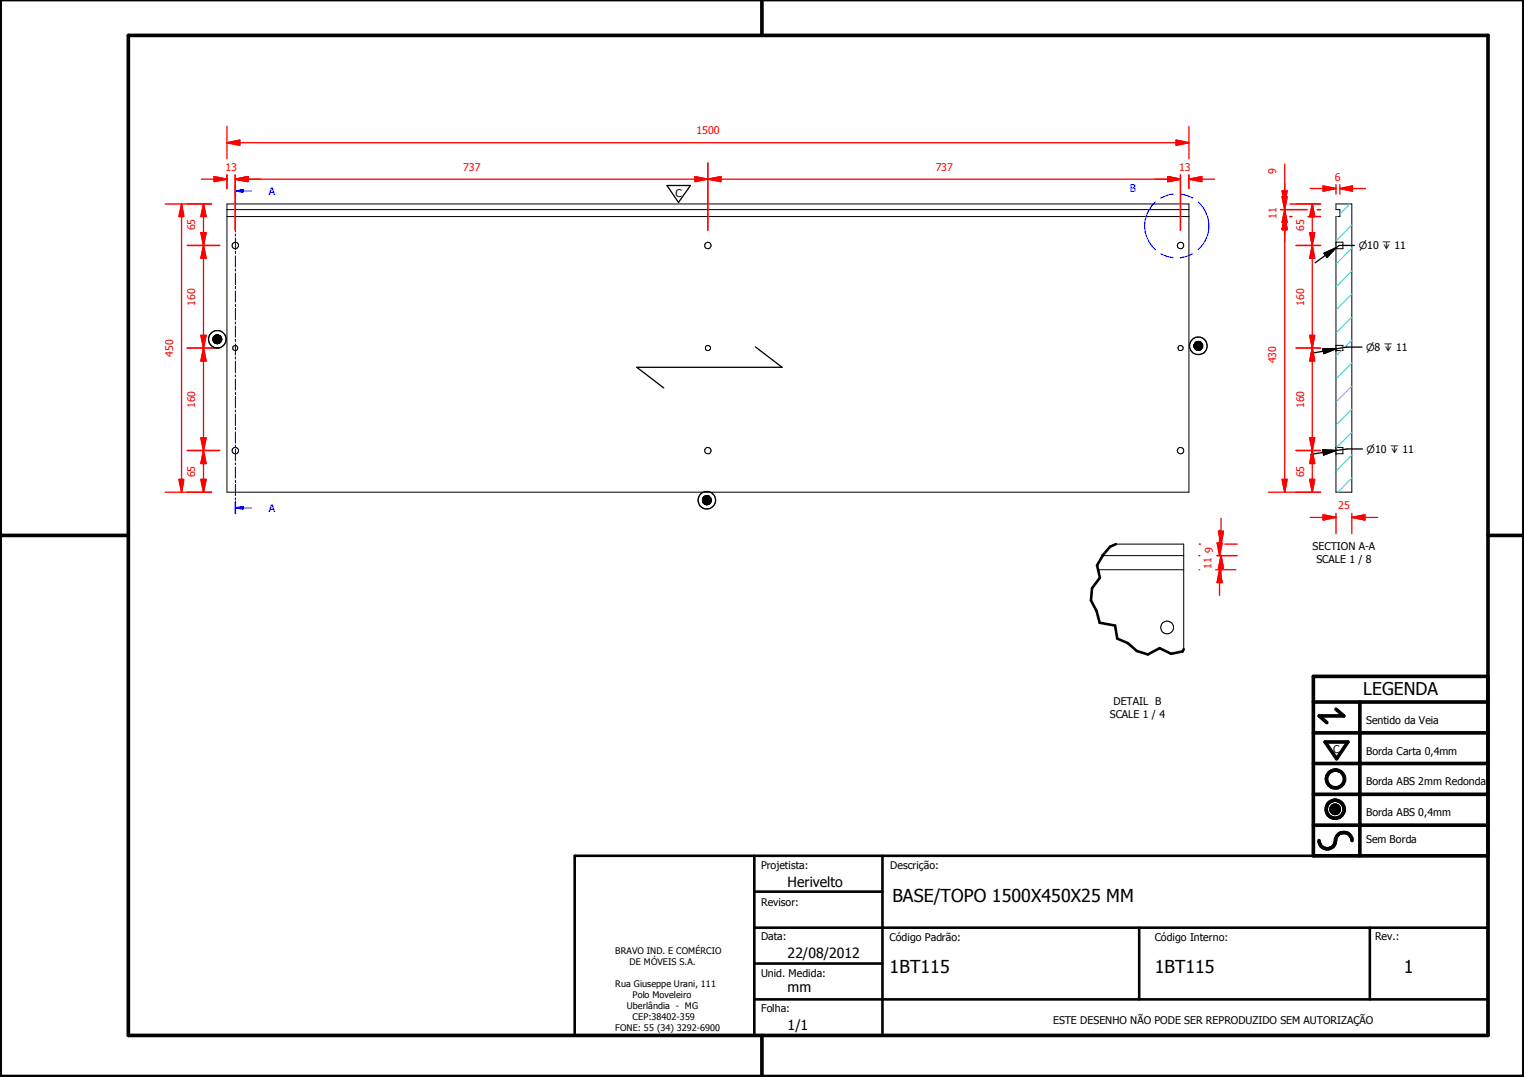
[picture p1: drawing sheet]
<svg xmlns="http://www.w3.org/2000/svg" width="297mm" height="210mm" viewBox="0 0 297 210" stroke-linecap="round" stroke-linejoin="round" font-family="sans-serif">
<g fill="none" stroke="#000" stroke-width=".19">
<path d="M44.2 39.8h187.5v56.1h-187.5zM260.4 39.8h3.1v56.1h-3.1v-53.7h.8v-1.3h-.8zM44.2 40.9h187.5M44.2 42.2h187.5M260.4 47.2h1.3v1.3h-1.3M41.5 66l1.7 .1zM41.5 66.1l1.7 .1zM41.5 66.2h1.7zM41.5 66.2l1.7 .1zM41.5 66.3h1.7zM41.5 66.3l1.6 .1zM41.5 66h1.7z"/>
<path d="M41.6 66.4l1.5 .1zM41.6 66.5h1.5zM41.6 65.9l1.6 .1zM41.6 65.8l1.5 .1zM41.6 66.5l1.4 .1zM41.6 65.7l1.5 .1zM41.7 66.6h1.3zM41.7 66.6l1.3 .1zM41.7 65.6l1.4 .1h-1.5zM41.7 65.6l1.4 .1zM41.7 66.7h1.3zM41.7 66.7l1.2 .1z"/>
<path d="M41.7 65.5l1.3 .1zM41.7 65.5h1.3zM41.8 66.8h1.1zM41.8 66.8h1zM41.8 65.5h1.2zM41.8 65.5h1.1zM41.9 66.8h.9zM41.9 66.8l.9 .1zM41.9 65.4l1 .1zM41.9 65.4h.9zM41.9 66.9h.9zM41.9 66.9h.8z"/>
<path d="M42 66.9h.7zM42 66.9h.6zM42 65.4h.8zM42 65.4h.7zM42.1 66.9h.5zM42.1 66.9h.4zM42.1 65.3l.6 .1zM42.1 65.3h.5zM42.2 66.9h.3zM42.2 66.9l.3 .1zM42.2 65.3h.4zM42.2 65.3h.3z"/>
<path d="M42.2 67h.3zM232.7 67.3l1.7 .1zM232.7 67.4h1.7v.1zM232.7 67.4l1.7 .1h-1.7zM232.7 67.5l1.7 .1zM232.7 67.6h1.7zM232.7 67.6h1.7v.2zM232.7 67.6l1.7 .2h-1.6zM232.7 67.2l1.7 .1zM232.7 67.1l1.7 .1zM232.8 67.8h1.6zM232.8 67.8h1.5z"/>
<path d="M232.8 67.1h1.6zM232.8 67.8l1.4 .1zM232.8 67l1.6 .1zM232.9 67.9h1.3zM232.9 66.9l1.4 .1zM233 67.9h1.2zM233 67.9l1.1 .1zM233 66.8l1.2 .1h-1.3zM233 66.8l1.2 .1zM233 68h1.1zM233 68l1.1 .1zM233 66.8h1.2z"/>
<path d="M233 66.8h1.1zM233.1 68.1h1zM233.1 68.1l.9 .1zM233.1 66.7l1 .1zM233.1 68.2h.9zM233.1 68.2h.8zM233.1 66.7h1zM233.1 66.7h.9zM233.2 68.2h.7zM233.2 68.2h.6zM233.2 66.6l.8 .1zM233.2 66.6h.7z"/>
<path d="M233.3 68.2h.5zM233.3 68.2h.4zM233.3 66.6h.6zM233.3 66.6h.5zM233.4 68.2h.3zM233.4 68.2h.2zM233.4 66.6h.4zM233.4 66.6h.3zM233.5 68.2h.1zM233.5 66.5l.2 .1zM233.5 66.5h.1zM260.4 68.3h.1"/>
<path d="M260.4 67.3h1.3v1h-1.3M136.9 97.4l1.7 .1zM136.9 97.5l1.7 .1zM136.9 97.6l1.7 .1zM136.9 97.7h1.7zM136.9 97.7l1.6 .1zM136.9 97.3l1.7 .1zM136.9 97.2l1.7 .1zM137 97.8l1.5 .1zM137 97.2h1.6zM137 97.9h1.5zM137 97.9l1.5 .1z"/>
<path d="M137 97.1l1.5 .1zM137.1 98h1.4zM137.1 98h1.3zM137.1 97l1.4 .1zM137.1 98l1.2 .1zM137.1 96.9l1.4 .1zM137.1 96.9h1.3zM137.2 98.1h1.1zM137.2 98.1l1.1 .1zM137.2 96.9h1.2zM137.2 98.2h1.1zM137.2 98.2h1z"/>
<path d="M137.2 96.8l1.1 .1zM137.3 98.2h.9zM137.3 98.2l.8 .1zM137.3 96.7l1 .1h-1.1zM137.3 96.7l1 .1zM137.3 96.7h.9zM137.4 98.3h.7zM137.4 98.3h.6zM137.4 96.7h.8zM137.4 96.7h.7zM137.5 98.3h.5zM137.5 96.7h.6z"/>
<path d="M137.5 96.7h.5zM137.6 98.3h.4zM137.6 98.3h.2zM137.6 96.7h.4zM137.7 98.3h.1zM137.7 96.6l.3 .1zM137.7 96.6h.1zM260.4 88.4h.1M260.4 87.2h1.3v1.2h-1.3M214 111h16.7M214.9 108.3h15.8M217.5 106h13.2v20.5"/>
<path d="M259.4 157.6l1.6 .1zM259.4 157.7l1.6 .1zM259.4 157.8l1.6 .1zM259.4 157.9h1.6v.1zM259.4 157.9l1.6 .1h-1.5zM259.4 157.6h1.6zM259.5 158h1.5zM259.5 158l1.4 .1zM259.5 157.5l1.5 .1zM259.5 158.1h1.4zM259.5 157.4l1.5 .1zM259.5 158.1l1.4 .1z"/>
<path d="M259.5 157.3l1.4 .1zM259.6 158.2h1.3zM259.6 158.2h1.2zM259.6 157.2l1.3 .1zM259.6 158.2l1.2 .1zM259.6 157.2h1.3zM259.7 158.3h1.1zM259.7 158.3l1 .1zM259.7 157.1l1.1 .1zM259.7 157.1h1.1zM259.8 158.4h.9zM259.8 158.4h.8z"/>
<path d="M259.8 157.1h1zM259.8 157.1h.9zM259.8 158.4l.8 .1zM259.8 157l.9 .1zM259.8 157h.8zM259.9 158.5h.7zM259.9 158.5h.6zM259.9 157h.7zM260 158.5h.5zM260 158.5h.4zM260 157h.6zM260.1 158.5h.3z"/>
<path d="M260.1 158.5h.2zM260.1 156.9l.4 .1zM260.1 156.9h.3zM260.1 156.9h.2z"/>
<circle cx="45.9" cy="47.9" r=".62"/>
<circle cx="138" cy="47.8" r=".63"/>
<circle cx="230.1" cy="47.8" r=".63"/>
<circle cx="45.9" cy="67.8" r=".5"/>
<circle cx="138" cy="67.8" r=".5"/>
<circle cx="230.1" cy="67.8" r=".49"/>
<circle cx="45.9" cy="87.8" r=".62"/>
<circle cx="138" cy="87.8" r=".62"/>
<circle cx="230.1" cy="87.8" r=".62"/>
<circle cx="227.5" cy="122.3" r="1.24"/>
</g>
<path d="M217.5 106l-1.1 .6-1.5 1.6-1.1 2 .6 2.4-1.6 2-.2 2.4 1.1 2.1 .6 2.3 3 .5 .5 2.6 2 .8 1.8 1.6 2.1 .7 2.3-1.3 2.3 1.1 2.2-.4 .2-.5M112 166.8h178v35h-178zM147 173.8h25M147 166.8v35M172 166.8v35M147 194.8h143M147 180.8h143M147 187.8h25M222 180.8v14M267 180.8v14" fill="none" stroke="#000" stroke-width=".51"/>
<g fill="#000">
<path d="M41.5 66h1.7zM41.6 65.9l1.6 .1zM41.6 65.8l1.5 .1zM41.6 65.7l1.5 .1zM41.7 65.6l1.4 .1h-1.5zM41.7 65.6l1.4 .1zM41.7 65.5l1.3 .1zM41.7 65.5h1.3zM41.8 65.5h1.2zM41.8 65.5h1.1zM41.9 65.4l1 .1zM41.9 65.4h.9z"/>
<path d="M42 65.4h.8zM42 65.4h.7zM42.1 65.3l.6 .1zM42.1 65.3h.5zM42.2 65.3h.4zM42.2 65.3h.3zM42.2 66.9l.3 .1zM42.2 67h.3zM42.1 66.9h.4zM42.2 66.9h.3zM42 66.9h.6zM42.1 66.9h.5z"/>
<path d="M41.9 66.9h.8zM42 66.9h.7zM41.9 66.8l.9 .1zM41.9 66.9h.9zM41.8 66.8h1zM41.9 66.8h.9zM41.7 66.7l1.2 .1zM41.8 66.8h1.1zM41.7 66.6l1.3 .1zM41.7 66.7h1.3zM41.6 66.5l1.4 .1zM41.7 66.6h1.3z"/>
<path d="M41.6 66.5h1.5zM41.5 66.3l1.6 .1zM41.6 66.4l1.5 .1zM41.5 66.2l1.7 .1zM41.5 66.3h1.7zM41.5 66l1.7 .1zM41.5 66.1l1.7 .1zM41.5 66.2h1.7zM232.7 67.2l1.7 .1zM232.7 67.1l1.7 .1zM232.8 67.1h1.6zM232.8 67l1.6 .1z"/>
<path d="M232.9 66.9l1.4 .1zM233 66.8l1.2 .1h-1.3zM233 66.8l1.2 .1zM233 66.8h1.2zM233 66.8h1.1zM233.1 66.7l1 .1zM233.1 66.7h1zM233.1 66.7h.9zM233.2 66.6l.8 .1zM233.2 66.6h.7zM233.3 66.6h.6zM233.3 66.6h.5z"/>
<path d="M233.4 66.6h.4zM233.4 66.6h.3zM233.5 66.5l.2 .1zM233.5 66.5h.1zM233.4 68.2h.2zM233.5 68.2h.1zM233.3 68.2h.4zM233.4 68.2h.3zM233.2 68.2h.6zM233.3 68.2h.5zM233.1 68.2h.8zM233.2 68.2h.7z"/>
<path d="M233.1 68.1l.9 .1zM233.1 68.2h.9zM233 68l1.1 .1zM233.1 68.1h1zM233 67.9l1.1 .1zM233 68h1.1zM232.9 67.9h1.3zM233 67.9h1.2zM232.8 67.8l1.4 .1zM232.8 67.8h1.5zM232.7 67.6h1.7zM232.7 67.6h1.7v.2z"/>
<path d="M232.7 67.6l1.7 .2h-1.6zM232.8 67.8h1.6zM232.7 67.3l1.7 .1zM232.7 67.4h1.7v.1zM232.7 67.4l1.7 .1h-1.7zM232.7 67.5l1.7 .1zM136.9 97.3l1.7 .1zM136.9 97.2l1.7 .1zM137 97.2h1.6zM137 97.1l1.5 .1zM137.1 97l1.4 .1zM137.1 96.9l1.4 .1z"/>
<path d="M137.1 96.9h1.3zM137.2 96.9h1.2zM137.2 96.8l1.1 .1zM137.3 96.7l1 .1h-1.1zM137.3 96.7l1 .1zM137.3 96.7h.9zM137.4 96.7h.8zM137.4 96.7h.7zM137.5 96.7h.6zM137.5 96.7h.5zM137.6 96.7h.4zM137.7 96.6l.3 .1z"/>
<path d="M137.7 96.6h.1zM137.6 98.3h.2zM137.7 98.3h.1zM137.5 98.3h.5zM137.6 98.3h.4zM137.4 98.3h.6zM137.3 98.2l.8 .1zM137.4 98.3h.7zM137.2 98.2h1zM137.3 98.2h.9zM137.2 98.1l1.1 .1zM137.2 98.2h1.1z"/>
<path d="M137.1 98l1.2 .1zM137.2 98.1h1.1zM137.1 98h1.3zM137 97.9l1.5 .1zM137.1 98h1.4zM136.9 97.7l1.6 .1zM137 97.8l1.5 .1zM137 97.9h1.5zM136.9 97.4l1.7 .1zM136.9 97.5l1.7 .1zM136.9 97.6l1.7 .1zM136.9 97.7h1.7z"/>
<path d="M259.4 157.6h1.6zM259.5 157.5l1.5 .1zM259.5 157.4l1.5 .1zM259.5 157.3l1.4 .1zM259.6 157.2l1.3 .1zM259.6 157.2h1.3zM259.7 157.1l1.1 .1zM259.7 157.1h1.1zM259.8 157.1h1zM259.8 157.1h.9zM259.8 157l.9 .1zM259.8 157h.8z"/>
<path d="M259.9 157h.7zM260 157h.6zM260.1 156.9l.4 .1zM260.1 156.9h.3zM260.1 156.9h.2zM260.1 158.5h.2zM260 158.5h.4zM260.1 158.5h.3zM259.9 158.5h.6zM260 158.5h.5zM259.8 158.4l.8 .1zM259.9 158.5h.7z"/>
<path d="M259.8 158.4h.8zM259.7 158.3l1 .1zM259.8 158.4h.9zM259.6 158.2l1.2 .1zM259.7 158.3h1.1zM259.6 158.2h1.2zM259.5 158.1l1.4 .1zM259.6 158.2h1.3zM259.5 158l1.4 .1zM259.5 158.1h1.4zM259.4 157.9l1.6 .1h-1.5zM259.5 158h1.5z"/>
<path d="M259.4 157.6l1.6 .1zM259.4 157.7l1.6 .1zM259.4 157.8l1.6 .1zM259.4 157.9h1.6v.1z"/>
</g>
<g fill="none" stroke="#000" stroke-width=".71">
<path d="M148.5 0v6.9M297 -.1v209.9h-297v-209.9M25 6.9h265v194.9h-265zM0 104.4h25M290 104.4h7M256 136.8h34M260.4 138.2l1.5 1.3h-4.8l1.5 1.3M265 136.8v30M290 131.8h-34v35h34M256 154.8h34M256 148.8h34M256 142.8h34"/>
<path d="M258.3 144.6h4.4l-2.2 3.3zM256 160.8h34M257.1 163.8a1.62 1.62 0 0 0 1.8 1.6 1.62 1.62 0 0 0 1.4-1.9 1.63 1.63 0 0 1 1.7-1.2 1.63 1.63 0 0 1 1.5 1.5M148.5 201.8v8"/>
<circle cx="260.2" cy="157.7" r="1.76"/>
<circle cx="260.2" cy="157.7" r=".82"/>
<circle cx="260.3" cy="151.8" r="1.76"/>
</g>
<g fill="none" stroke="#00f" stroke-width=".19">
<path d="M45.9 36.1v2.2M45.9 38.7v.4M45.9 39.5v2.2M45.9 37.2h1.5M45.9 42.1v.4M45.9 42.9v2.3M45.9 45.6v.4M45.9 46.4v2.2M45.9 49v.4M45.9 49.8v2.2M45.9 52.4v.5M45.9 53.3v2.2"/>
<path d="M45.9 55.8v.5M45.9 56.7v2.2M45.9 59.3v.4M45.9 60.1v2.2M45.9 62.7v.5M45.9 63.5v2.2M45.9 66.1v.5M45.9 67v2.2M45.9 69.6v.4M45.9 70.4v2.2M45.9 73v.4M45.9 73.8v2.3"/>
<path d="M45.9 76.5v.4M45.9 77.3v2.2M45.9 79.9v.4M45.9 80.7v2.2M45.9 83.3v.4M45.9 84.1v2.3M45.9 86.7v.5M45.9 87.5v2.3M45.9 90.2v.4M45.9 91v2.2M45.9 93.6v.5M45.9 94.4v2.2"/>
<path d="M45.9 97v.5M45.9 97.9v2.2"/>
</g>
<path d="M45.9 36.1v2.2M45.9 97.8v2.3" fill="none" stroke="#00f" stroke-width=".3"/>
<path d="M45.9 37.2l1.5-.2v.5z" fill="#00f"/>
<path d="M45.9 37.2l1.5-.2v.5zM47.4 37.2h1.7M45.9 99h1.5" fill="none" stroke="#00f" stroke-width=".19"/>
<path d="M45.9 99l1.5-.3v.5z" fill="#00f"/>
<path d="M225.2 39.4a6.2 6.2 0 0 0 0 9.3M228.7 37.8l-1.2 .3-1.3 .5M230 37.8l1.2 .3 1.3 .5M233.5 39.4a6.3 6.3 0 0 1 0 9.3M226.2 49.4l1.3 .6 1.2 .2M232.5 49.4l-1.3 .6-1.2 .2M45.9 99l1.5-.3v.5zM47.4 99h1.7" fill="none" stroke="#00f" stroke-width=".19"/>
<g fill="none" stroke="#0ff" stroke-width=".19">
<path d="M263.1 39.8l-1.9 1.9M260.6 42.2l-.2 .3M263.5 57.3l-3.1 3.1M263.5 52.8l-3.1 3.1M263.5 48.3l-3.1 3.2M263.5 43.9l-3.1 3M261.4 68.3l-1 1.1M263.5 79.8l-3.1 3M263.5 75.3l-3.1 3.1M263.5 70.7l-3.1 3.2M263.5 66.3l-1.8 1.7M263.5 61.8l-3.1 3.1"/>
<path d="M263.5 93.2l-2.7 2.7M263.5 88.7l-3.1 3.1M263.5 84.2l-3 3"/>
</g>
<path d="M39.7 93.4v2.5" fill="none" stroke="#f00" stroke-width=".25"/>
<path d="M39.2 93.4h1l-.5 2.5z" fill="#f00"/>
<path d="M39.2 93.4h1l-.5 2.5zM39.7 87.8v2.5" fill="none" stroke="#f00" stroke-width=".25"/>
<path d="M39.7 87.8l.5 2.5h-1z" fill="#f00"/>
<path d="M36.5 95.9h4.7M36.5 87.8h6.3M39.7 87.8l.5 2.5h-1zM39.7 85.3v2.5M39.7 90.3v3.1" fill="none" stroke="#f00" stroke-width=".25"/>
<path d="M39.2 85.3h1l-.5 2.5z" fill="#f00"/>
<path d="M39.7 67.8v2.6M39.2 85.3h1l-.5 2.5z" fill="none" stroke="#f00" stroke-width=".25"/>
<path d="M39.7 67.8l.5 2.6h-1z" fill="#f00"/>
<path d="M36.5 67.8h6.3M39.7 67.8l.5 2.6h-1zM39.7 65.4v2.4M39.7 70.4v14.9M36.5 87.8h6.3" fill="none" stroke="#f00" stroke-width=".25"/>
<path d="M39.2 65.4h1l-.5 2.4z" fill="#f00"/>
<path d="M39.7 47.8v2.5M39.2 65.4h1l-.5 2.4z" fill="none" stroke="#f00" stroke-width=".25"/>
<path d="M39.7 47.8l.5 2.5h-1z" fill="#f00"/>
<path d="M36.5 47.8h6.3M39.7 47.8l.5 2.5h-1zM39.7 45.3v2.5M39.7 50.3v15.1M36.5 67.8h6.3" fill="none" stroke="#f00" stroke-width=".25"/>
<path d="M39.2 45.3h1l-.5 2.5z" fill="#f00"/>
<path d="M39.7 39.8v2.4M39.2 45.3h1l-.5 2.5z" fill="none" stroke="#f00" stroke-width=".25"/>
<path d="M39.7 39.8l.5 2.4h-1z" fill="#f00"/>
<path d="M35.4 39.8v2.4M36.5 39.8h4.7M39.7 39.8l.5 2.4h-1zM36.5 47.8h6.3M39.7 42.2v3.1" fill="none" stroke="#f00" stroke-width=".25"/>
<path d="M35.4 39.8l.5 2.4h-1z" fill="#f00"/>
<path d="M35.4 39.8l.5 2.4h-1zM35.4 39.8l-.5 2.4M35.4 93.4v2.5" fill="none" stroke="#f00" stroke-width=".25"/>
<path d="M34.9 93.4h1l-.5 2.5z" fill="#f00"/>
<path d="M32.2 39.8h9M35.4 39.8l.4 2.1M41.7 34.9h2.5M34.9 42.2h.8M35.4 42.2v51.2M32.2 95.9h9M34.9 93.4h1l-.5 2.5zM35.7 93.4h-.8l.5 2.5 .4-2.1" fill="none" stroke="#f00" stroke-width=".25"/>
<path d="M41.7 34.4l2.5 .5-2.5 .5z" fill="#f00"/>
<path d="M41.7 34.4l2.5 .5-2.5 .5zM45.8 34.9h2.5" fill="none" stroke="#f00" stroke-width=".25"/>
<path d="M45.8 34.9l2.5-.5v1z" fill="#f00"/>
<path d="M39.2 34.9h2.5M44.2 34.1v2.6M45.8 34.9l2.5-.5v1zM45.8 34.9h5M45.8 34.1v10.8" fill="none" stroke="#f00" stroke-width=".25"/>
<path d="M45.8 34.9l2.5-.5v1z" fill="#f00"/>
<path d="M45.8 34.9l2.5-.5v1zM135.5 34.9h2.5" fill="none" stroke="#f00" stroke-width=".25"/>
<path d="M135.5 34.4l2.5 .5-2.5 .5z" fill="#f00"/>
<path d="M45.8 34.1v10.8M48.3 34.9h87.2M135.5 34.4l2.5 .5-2.5 .5zM138 34.9h2.5M138 31.7v13.2" fill="none" stroke="#f00" stroke-width=".25"/>
<path d="M138 34.9l2.5-.5v1z" fill="#f00"/>
<path d="M138 34.9l2.5-.5v1zM227.6 34.9h2.5" fill="none" stroke="#f00" stroke-width=".25"/>
<path d="M227.6 34.4l2.5 .5-2.5 .5z" fill="#f00"/>
<path d="M138 31.7v13.2M140.5 34.9h89.6M227.6 34.4l2.5 .5-2.5 .5zM230.1 34.1v10.8" fill="none" stroke="#f00" stroke-width=".25"/>
<path d="M227.6 34.4l2.5 .5-2.5 .5z" fill="#f00"/>
<path d="M227.6 34.4l2.5 .5-2.5 .5zM231.7 34.9h2.5" fill="none" stroke="#f00" stroke-width=".25"/>
<path d="M231.7 34.9l2.5-.5v1z" fill="#f00"/>
<path d="M44.2 27.8h2.5M225.1 34.9h2.5M230.1 34.1v10.8M231.7 34.9l2.5-.5v1zM231.7 34.1v2.6M234.2 34.9h2.5" fill="none" stroke="#f00" stroke-width=".25"/>
<path d="M44.2 27.8l2.5-.5v1z" fill="#f00"/>
<path d="M44.2 27.8l2.5-.5v1zM229.2 27.8h2.5" fill="none" stroke="#f00" stroke-width=".25"/>
<path d="M229.2 27.3l2.5 .5-2.5 .5z" fill="#f00"/>
<path d="M44.2 24.6v6.3M44.2 34.1v2.6M46.7 27.8h182.5M229.2 27.3l2.5 .5-2.5 .5zM231.7 24.6v6.3M231.7 34.1v2.6M250.4 93.4v2.5" fill="none" stroke="#f00" stroke-width=".25"/>
<path d="M258.1 49.4l2.3-1.1-1.7 1.9zM260.4 48.3l-4.1 2.9M264 47.8h-3l-.6 .5M257.8 67.9l2.6 .1-2.4 .9zM260.4 68l-4.9 .9M265.5 67.6h-3l-2.1 .4M257.8 87.7l2.6 .1-2.4 .9zM260.4 87.8l-5 .8M265.6 87.5h-3.1l-2.1 .3" fill="none" stroke="#000" stroke-width=".25"/>
<path d="M258.1 49.4l2.3-1.1-1.7 1.9zM257.8 67.9l2.6 .1-2.4 .9zM257.8 87.7l2.6 .1-2.4 .9z" fill="#000"/>
<path d="M249.9 93.4h1l-.5 2.5z" fill="#f00"/>
<path d="M250.4 42.2v2.5M249.9 93.4h1l-.5 2.5z" fill="none" stroke="#f00" stroke-width=".25"/>
<path d="M250.4 42.2l.5 2.5h-1z" fill="#f00"/>
<path d="M250.4 42.2l.5 2.5h-1zM250.4 42.2v51.2M251.4 42.2h.4M255 42.2h2.4M247.2 95.9h10.2" fill="none" stroke="#f00" stroke-width=".25"/>
<path d="M250.4 42.2l.5 2.5h-1z" fill="#f00"/>
<path d="M250.4 38.4v2.5M250.4 42.2l.5 2.5h-1z" fill="none" stroke="#f00" stroke-width=".25"/>
<path d="M249.9 38.4h1l-.5 2.5z" fill="#f00"/>
<path d="M249.9 38.4h1l-.5 2.5zM250.4 35.9v2.5M249.6 40.9h5.2M250.4 40.9v2.4M250.4 44.7v2.5M251.4 42.2h.4M255 42.2h2.4M256.7 40.9h.7" fill="none" stroke="#f00" stroke-width=".25"/>
<path d="M250.4 40.9l.5 2.4h-1z" fill="#f00"/>
<path d="M250.4 37.2v2.6M250.4 40.9l.5 2.4h-1z" fill="none" stroke="#f00" stroke-width=".25"/>
<path d="M249.9 37.2h1l-.5 2.6z" fill="#f00"/>
<path d="M249.9 37.2h1l-.5 2.6zM250.4 32v5.2M251.4 39.8h6M255.8 39.8v2.4M249.6 40.9h5.2M250.4 43.3v2.5M256.7 40.9h.7" fill="none" stroke="#f00" stroke-width=".25"/>
<path d="M255.8 39.8l.4 2.4h-.9z" fill="#f00"/>
<path d="M255.8 39.8l.4 2.4h-.9zM255.8 45.3v2.5" fill="none" stroke="#f00" stroke-width=".25"/>
<path d="M255.3 45.3h.9l-.4 2.5z" fill="#f00"/>
<path d="M252.6 39.8h4.8M252.6 47.8h4.8M255.3 45.3h.9l-.4 2.5zM255.8 42.2v3.1M255.8 47.8v2.5" fill="none" stroke="#f00" stroke-width=".25"/>
<path d="M255.8 47.8l.4 2.5h-.9z" fill="#f00"/>
<path d="M255.8 47.8l.4 2.5h-.9zM255.8 65.4v2.4" fill="none" stroke="#f00" stroke-width=".25"/>
<path d="M255.3 65.4h.9l-.4 2.4z" fill="#f00"/>
<path d="M252.6 47.8h4.8M255.8 50.3v15.1M252.6 67.8h4.8M255.3 65.4h.9l-.4 2.4zM255.8 85.3v2.5" fill="none" stroke="#f00" stroke-width=".25"/>
<path d="M255.3 85.3h.9l-.4 2.5z" fill="#f00"/>
<path d="M255.8 67.8v2.6M255.3 85.3h.9l-.4 2.5z" fill="none" stroke="#f00" stroke-width=".25"/>
<path d="M255.8 67.8l.4 2.6h-.9z" fill="#f00"/>
<path d="M252.6 67.8h4.8M255.8 67.8l.4 2.6h-.9zM255.8 70.4v14.9M252.6 87.8h4.8M255.8 93.4v2.5" fill="none" stroke="#f00" stroke-width=".25"/>
<path d="M255.3 93.4h.9l-.4 2.5z" fill="#f00"/>
<path d="M255.3 93.4h.9l-.4 2.5zM255.8 87.8v2.5" fill="none" stroke="#f00" stroke-width=".25"/>
<path d="M255.8 87.8l.4 2.5h-.9z" fill="#f00"/>
<path d="M257.9 36.7h2.5M252.6 95.9h4.8M252.6 87.8h4.8M255.8 87.8l.4 2.5h-.9zM255.8 90.3v3.1" fill="none" stroke="#f00" stroke-width=".25"/>
<path d="M257.9 36.2l2.5 .5-2.5 .6z" fill="#f00"/>
<path d="M257.9 36.2l2.5 .5-2.5 .6zM261.2 36.7h2.4" fill="none" stroke="#f00" stroke-width=".25"/>
<path d="M261.2 36.7l2.4-.5v1.1z" fill="#f00"/>
<path d="M255.4 36.7h2.5M260.4 36v1.8M261.2 36.7l2.4-.5v1.1zM261.2 36v1.8M263.6 36.7h2.5M257.9 100.8h2.5" fill="none" stroke="#f00" stroke-width=".25"/>
<path d="M257.9 100.3l2.5 .5-2.5 .5z" fill="#f00"/>
<path d="M257.9 100.3l2.5 .5-2.5 .5zM263.5 100.8h2.5" fill="none" stroke="#f00" stroke-width=".25"/>
<path d="M263.5 100.8l2.5-.5v1z" fill="#f00"/>
<path d="M238 103.5v2.5M255.4 100.8h2.5M260.4 100v4M263.5 100.8l2.5-.5v1zM263.5 100v4M266 100.8h2.5" fill="none" stroke="#f00" stroke-width=".25"/>
<path d="M237.5 103.5h1l-.5 2.5z" fill="#f00"/>
<path d="M237.5 103.5h1l-.5 2.5zM238 108.3v2.5" fill="none" stroke="#f00" stroke-width=".25"/>
<path d="M238 108.3l.5 2.5h-1z" fill="#f00"/>
<path d="M233.7 108.3h.1M233.7 106h.3M237.2 108.3h4M237.7 105.8v2.5M238 108.3l.5 2.5h-1zM238 101v2.5M238 110.8v2.5M238.7 106h2.5" fill="none" stroke="#f00" stroke-width=".25"/>
<path d="M237.2 105.8h1l-.5 2.5z" fill="#f00"/>
<path d="M237.2 105.8h1l-.5 2.5zM237.7 111v2.5" fill="none" stroke="#f00" stroke-width=".25"/>
<path d="M237.7 111l.5 2.5h-1z" fill="#f00"/>
<path d="M233.7 111h.1M233.7 108.3h.1M236.9 111h4M237.2 108.3h3.7M237.7 111l.5 2.5h-1zM237.7 103.3v2.5M237.7 113.5v2.5" fill="none" stroke="#f00" stroke-width=".25"/>
<g fill="none" stroke="#000" stroke-width=".25">
<path d="M130 36.2h4.6l-2.4 3.3zM147.2 67.6l5.2 4h-28.3l5.3 4"/>
<circle cx="42.4" cy="66.1" r=".85"/>
<circle cx="42.4" cy="66.1" r="1.71"/>
<circle cx="233.6" cy="67.4" r="1.7"/>
<circle cx="233.6" cy="67.4" r=".85"/>
<circle cx="137.8" cy="97.5" r="1.71"/>
<circle cx="137.8" cy="97.5" r=".85"/>
</g>
<g font-size="3.5">
<text x="173.9" y="175.7">BASE/TOPO 1500X450X25 MM</text>
<text x="173.4" y="189.7">1BT115</text>
<text x="225.1" y="189.7">1BT115</text>
<text x="273.6" y="189.7">1</text>
</g>
<text font-size="3.4" x="265.7" y="135.4">LEGENDA</text>
<g font-size="2.7">
<text x="153.5" y="172.8">Herivelto</text>
<text x="153.5" y="186.6">22/08/2012</text>
<text x="153.5" y="193.4">mm</text>
<text x="153.5" y="200.8">1/1</text>
</g>
<g font-size="2.1" fill="#f00">
<text x="135.8" y="26.2">1500</text>
<text x="43.9" y="33.3">13</text>
<text x="90.3" y="33.3">737</text>
<text x="182.4" y="33.3">737</text>
<text x="229.8" y="33.3">13</text>
<text x="248.7" y="33.9" transform="rotate(-90 248.7 33.9)">9</text>
<text x="260.2" y="35.2">6</text>
<text x="38.1" y="44.9" transform="rotate(-90 38.1 44.9)">65</text>
<text x="248.8" y="42.7" transform="rotate(-90 248.8 42.7)">11</text>
<text x="254.2" y="45" transform="rotate(-90 254.2 45)">65</text>
<text x="38.1" y="59.6" transform="rotate(-90 38.1 59.6)">160</text>
<text x="254.2" y="59.6" transform="rotate(-90 254.2 59.6)">160</text>
<text x="33.8" y="69.6" transform="rotate(-90 33.8 69.6)">450</text>
<text x="248.7" y="70.8" transform="rotate(-90 248.7 70.8)">430</text>
<text x="38.1" y="79.5" transform="rotate(-90 38.1 79.5)">160</text>
<text x="254.2" y="79.5" transform="rotate(-90 254.2 79.5)">160</text>
<text x="38.1" y="93" transform="rotate(-90 38.1 93)">65</text>
<text x="254.2" y="93" transform="rotate(-90 254.2 93)">65</text>
<text x="260.8" y="99.2">25</text>
<text x="236.4" y="107.7" transform="rotate(-90 236.4 107.7)">9</text>
<text x="236.1" y="110.8" transform="rotate(-90 236.1 110.8)">11</text>
</g>
<g font-size="2.1" fill="#00f">
<text x="52.4" y="38">A</text>
<text x="220.2" y="37.5">B</text>
<text x="52.4" y="99.7">A</text>
</g>
<g font-size="2.1">
<text x="131.7" y="38.4">C</text>
<text x="255.8" y="107.2">SECTION A-A</text>
<text x="256.6" y="109.7">SCALE 1 / 8</text>
<text x="217" y="137.5">DETAIL B</text>
<text x="216.3" y="139.9">SCALE 1 / 4</text>
<text x="266.3" y="141.1">Sentido da Veia</text>
<text x="259.8" y="146.7">C</text>
<text x="266.3" y="147.2">Borda Carta 0,4mm</text>
<text x="266.3" y="153.1">Borda ABS 2mm Redonda</text>
<text x="266.3" y="159">Borda ABS 0,4mm</text>
<text x="266.3" y="164.4">Sem Borda</text>
<text x="148.4" y="169.3">Projetista:</text>
<text x="173.5" y="169.5">Descrição:</text>
<text x="148.4" y="176.6">Revisor:</text>
<text x="148.4" y="183.2">Data:</text>
<text x="173.4" y="183.3">Código Padrão:</text>
<text x="225.1" y="183.3">Código Interno:</text>
<text x="268" y="183.2">Rev.:</text>
<text x="148.4" y="190.5">Unid. Medida:</text>
<text x="148.4" y="197.2">Folha:</text>
<text x="205.3" y="199.5">ESTE DESENHO NÃO PODE SER REPRODUZIDO SEM AUTORIZAÇÃO</text>
</g>
<g font-size="1.9">
<text x="264.8" y="48.6">⌀10 ↧ 11</text>
<text x="266.3" y="68.4">⌀8 ↧ 11</text>
<text x="266.4" y="88.3">⌀10 ↧ 11</text>
</g>
<g font-size="1.8">
<text x="119.9" y="186">BRAVO IND. E COMÉRCIO</text>
<text x="122.7" y="188.1">DE MÓVEIS S.A.</text>
<text x="119.9" y="192.4">Rua Giuseppe Urani, 111</text>
<text x="122.2" y="196.7">Uberlândia - MG</text>
<text x="123.3" y="194.6">Polo Moveleiro</text>
<text x="119.9" y="201">FONE: 55 (34) 3292-6900</text>
<text x="123.3" y="198.8">CEP:38402-359</text>
</g>
</svg>
